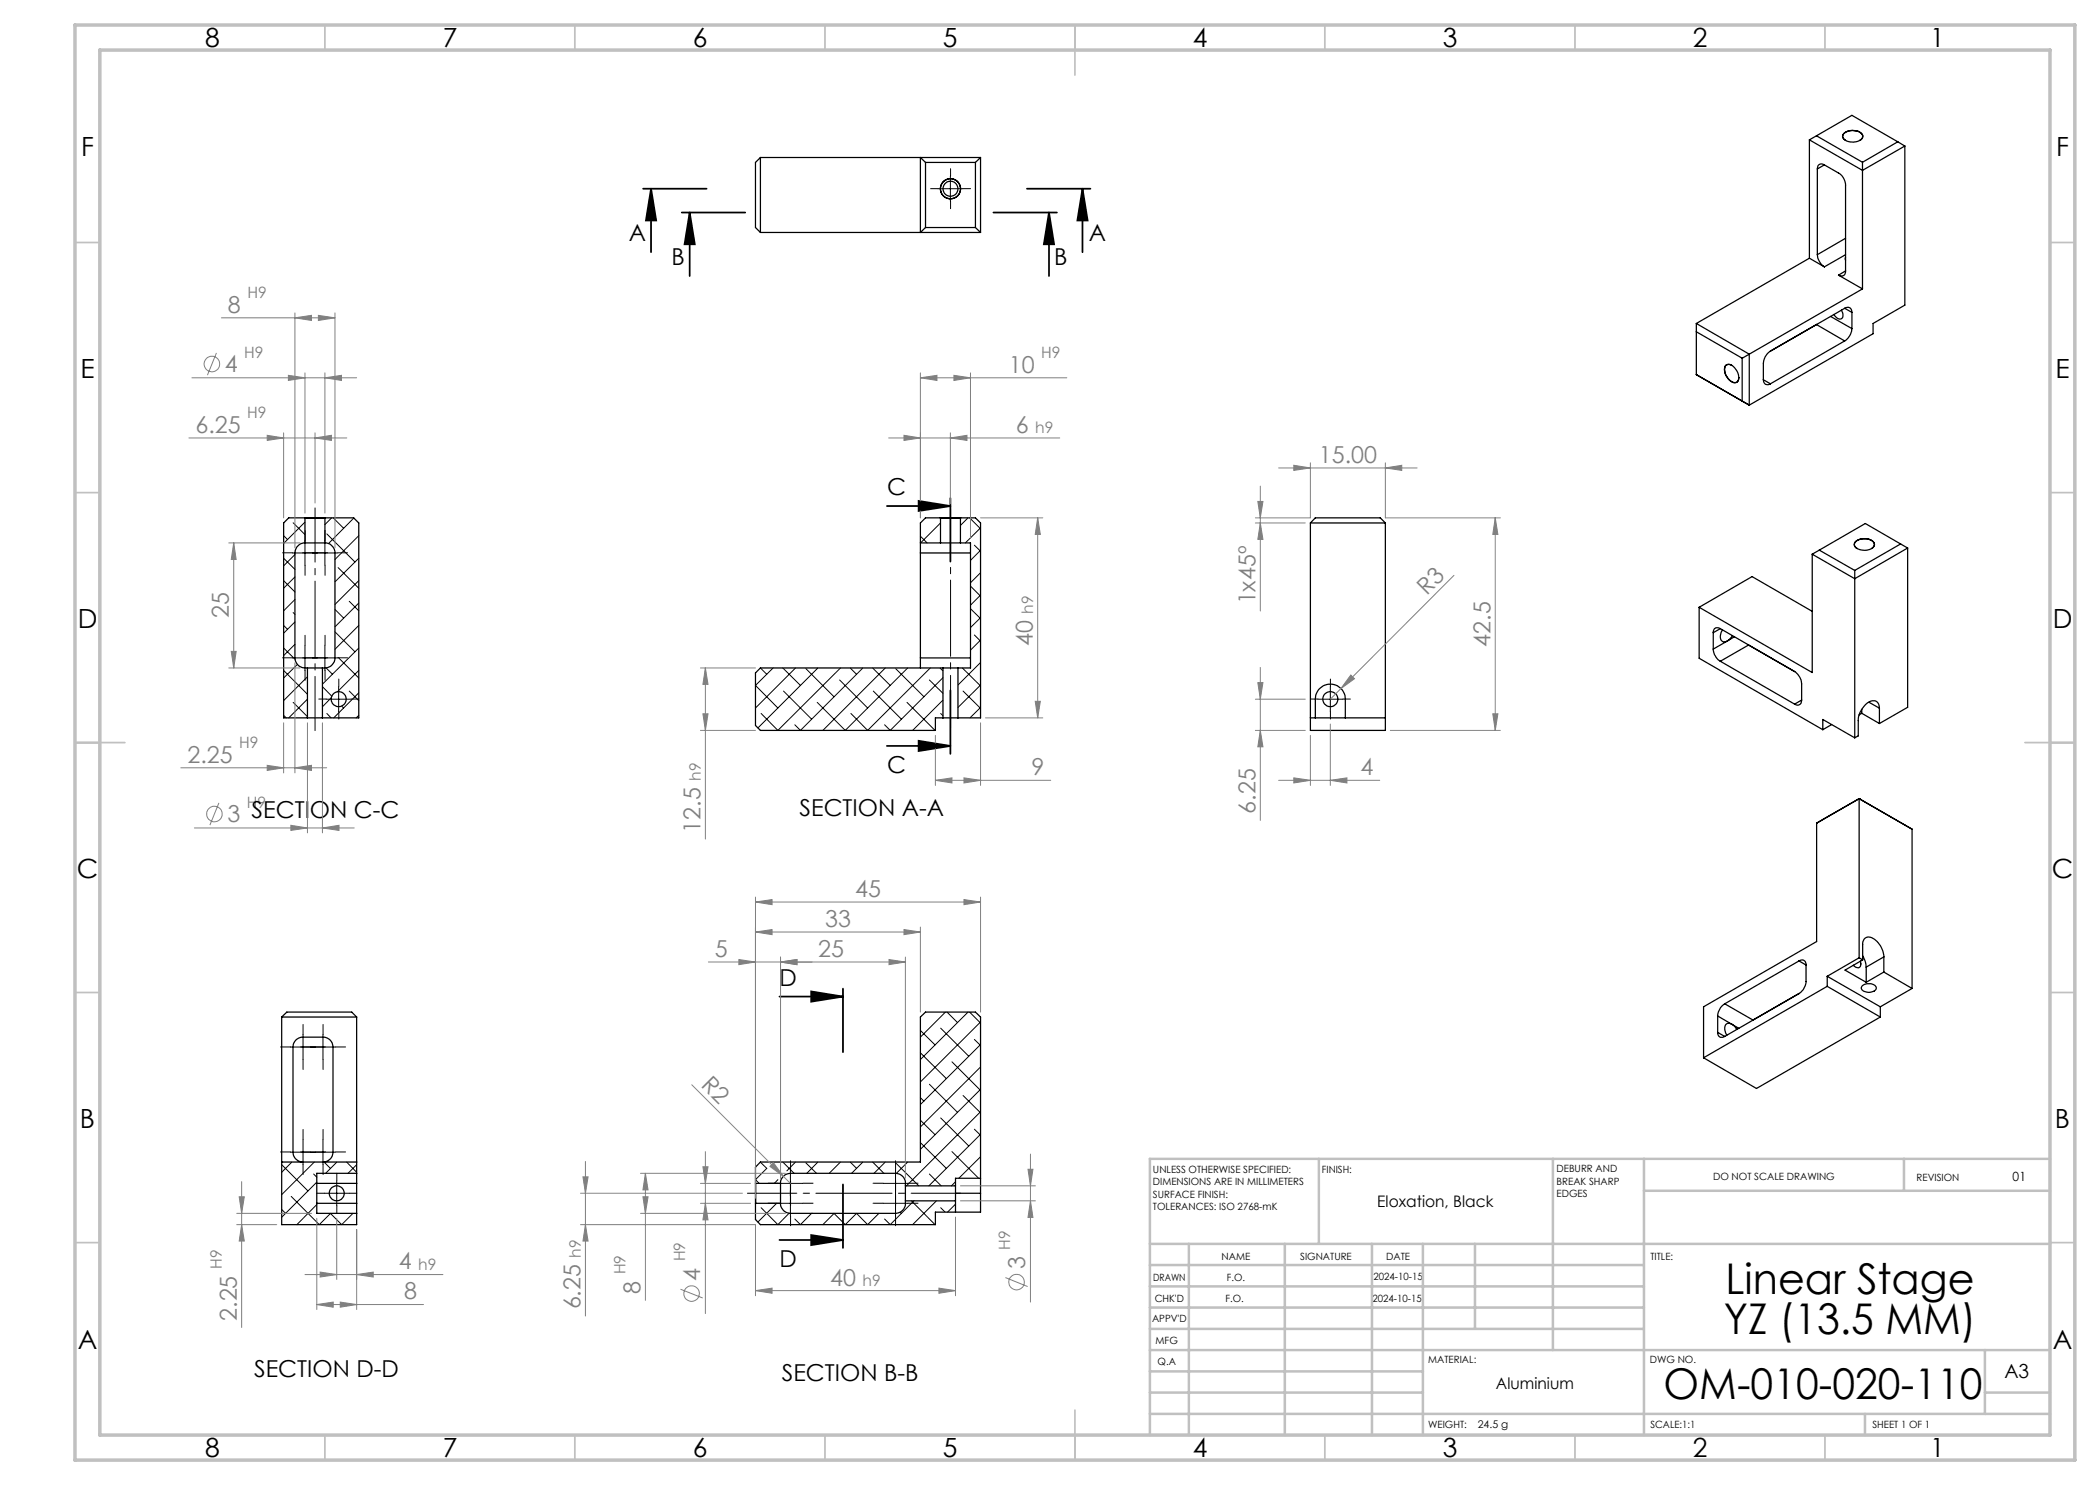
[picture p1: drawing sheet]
<svg xmlns="http://www.w3.org/2000/svg" width="420mm" height="297mm" viewBox="0 0 420 297" stroke-linecap="round" stroke-linejoin="round" font-family="sans-serif">
<g fill="none" stroke="#000" stroke-width=".25">
<path d="M152.1 31.5h44M152.1 31.5v15M152.1 31.5l-1 1v13l1 1M185.1 32.5l-1-1v15l1-1M185.1 32.5v13M185.1 32.5h10M195.1 32.5v13M196.1 31.5l-1 1M196.1 31.5v15M361.9 28l10.6 6.1 8.5-4.9M361.9 28l8.5-4.9 9.2 5.3M361.9 28v23.6"/>
<path d="M363.3 27.2l9.2 5.3M363.5 33.8v17.1M364.9 33l2.8 1.6a2.97 2.97 0 0 1 1.4 2.4v17.2M364.9 33a.86 .86 0 0 0-1-.1 .86 .86 0 0 0-.4 .9M364.9 33l-1.4 .8M368.9 26.6a2.82 2.82 0 0 1 3.6 .3 1.23 1.23 0 0 1-1.3 1.5 2.26 2.26 0 0 1-2.7-1v-.4zM369.1 28.1a.9 .9 0 0 1-.5-1 .9 .9 0 0 1 .8-.8 2.47 2.47 0 0 1 3.1 .8l-.1 .6-.4 .4M372.5 32.5v25.3M379.6 28.4l-7.1 4.1M379.6 28.4l1.4 .8M381 29.2v31.8l-6.4 3.7v2l-24.8 14.3M152.1 46.5h44"/>
<path d="M185.1 45.5h10M195.1 45.5l1 1M361.9 51.6l3 1.8M361.9 51.6l-22.6 13.1M363.5 50.9a3.2 3.2 0 0 0 1.4 2.5M367.7 55l4.8 2.8M369.1 51.5v.5M369.1 54.2a.87 .87 0 0 1-.4 .9 .87 .87 0 0 1-1-.1M369.1 50.9l-4.2 2.5M369.1 54.2l-1.4 .8M369.1 47.7l-5.6 3.2M372.5 57.8l-22.7 13"/>
<path d="M339.3 74.9h.1M339.3 64.7l10.5 6.1M339.3 66.4l9.1 5.2M339.3 64.7v10.2M339.3 74.9l10.5 6.1M345.1 73.1a1.43 1.43 0 0 1 2.1 .8 2.02 2.02 0 0 1 .2 2.5 1.95 1.95 0 0 1-2.3-1.4 1.85 1.85 0 0 1 0-1.9zM346.4 73.1a.92 .92 0 0 0-1.2-.1 .92 .92 0 0 0-.3 1.2 2.61 2.61 0 0 0 2.2 2.3l.4-.2 .3-.8M348.4 71.6v8.6l1.4 .8M349.8 70.8v10.2M349.8 70.8l-1.4 .8M352.7 75.9a.86 .86 0 0 0 .4 1 .86 .86 0 0 0 1-.1M352.7 75.9l1.4 .9"/>
<path d="M354.1 70.2a3.1 3.1 0 0 0-1.4 2.5v3.2M363.4 64.9l5.5 3.3M366.1 63.3l4.3 2.4M368.3 62a1.33 1.33 0 0 1-.1 1.8 1.38 1.38 0 0 1-1.4-.9M368.9 61.7a.88 .88 0 0 1 1-.1 .88 .88 0 0 1 .5 .9M368.9 61.7l-14.9 8.5M368.9 68.2l-14.8 8.6M368.9 61.7l1.5 .8M370.4 65.7a3.1 3.1 0 0 1-1.5 2.5M370.4 62.5v3.2M61 103.6h4M61 103.6h-3.3l-1 1v39h4.8"/>
<path d="M61 103.6h.1M61 108.6a2.05 2.05 0 0 0-2 2v21a2.11 2.11 0 0 0 2.5 2M61 108.6h4M61 103.6v5M65 108.6a2.05 2.05 0 0 1 2 2v21a2.11 2.11 0 0 1-2.5 2M65 103.6v5M65 103.6h5.7l1.1 1v39h-7.3M65 103.6h.1M184.1 108.6v2M184.1 110.6v21M184.1 108.6h4M184.1 110.6h10"/>
<path d="M188.1 103.6h4M188.1 103.6h-3l-1 1v4M188.1 103.6h.1M188.1 108.6h4M188.1 103.6v5M192.1 108.6h2v25h-2.5M192.1 103.6v5M192.1 103.6h3l1 1v39h-4.5M192.1 103.6h.1M262.1 104.6v41.5h15v-41.5M262.1 104.6l1-1h12.9l1.1 1M262.1 104.6h15"/>
<path d="M362.4 110.8v23.7l-22.6-13M363.9 110l7 4.1M363.9 110l-1.5 .8M370.9 114.1v33.5M371 108.4a2.82 2.82 0 0 1 3.8 .1 1.11 1.11 0 0 1-1.1 1.5 2.49 2.49 0 0 1-2.8-.9zM371.5 109.7a.91 .91 0 0 1-.6-1 .91 .91 0 0 1 .9-.8 2.5 2.5 0 0 1 3 .8l-.1 .7-.4 .3M380.1 108.8l-9.2 5.3M380.1 108.8l1.4 .8M380.1 108.8l-7-4.1-9.2 5.3M381.5 109.6l-10.6 6.1-8.5-4.9M381.5 109.6v31.9l-5.6 3.2M61.5 133.6h3"/>
<path d="M61.5 133.6v10M64.5 133.6v10M184.1 131.6v2M184.1 131.6h10M188.6 133.6h3M188.6 133.6h-36.5l-1 1v10.5l1 1h35v-2.5h1.5M188.6 133.6v10M191.6 133.6v10M339.8 121.5v10.2l24.8 14.2M339.8 121.5l10.6-6.2 12 7M342.7 129.8a3.2 3.2 0 0 0 1.4 2.5M342.7 126.5v3.3"/>
<path d="M344.1 125.7a.86 .86 0 0 0-1-.1 .86 .86 0 0 0-.4 .9M344.1 125.7l14.9 8.6M344.1 132.3l14.8 8.5M344.1 125.7l-1.4 .8M344.5 126a1.74 1.74 0 0 0 0 2.3l.4 .1 .6-.2M345.5 128.2l-2.8 1.6M346.5 127.1l-1 1.1M346.9 127.3l-1.4 .9M349.7 129l-5.6 3.3M358.9 134.3a3.2 3.2 0 0 1 1.4 2.5v3.2M61.5 143.6h3M188.6 143.6h3"/>
<path d="M262.1 143.6h15M263.1 143.6v-3.8a3 3 0 0 1 3-3 3 3 0 0 1 3 3v3.8M360.3 140a.86 .86 0 0 1-.4 .9 .86 .86 0 0 1-1-.1M360.3 140l-1.4 .8M364.6 145.9v-2l6.3 3.7M366.3 144.9l-1.7 1M371.8 159.7h.1M371.8 159.7l-8.5 4.9M371.8 159.7v31.9M371.8 159.7l10.6 6.1M372.4 142.7l-.6 .3M372.4 141.9v.8"/>
<path d="M372.4 142.7l3.5 2M373.8 140.4l2.1 1.2M375.9 141.6a1.28 1.28 0 0 0-.6-1.3 1.28 1.28 0 0 0-1.5 .1 4.6 4.6 0 0 0-2.1 3.7v3.1l-.8 .4M375.9 141.6v3.1M363.3 164.6v23.7l-22.6 13.1v10.2M364.7 163.8l-1.4 .8M381 165l1.4 .8M382.4 165.8v31.9M359.8 192.2a.86 .86 0 0 1 1-.1 .86 .86 0 0 1 .4 .9M359.8 192.2l-14.9 8.6M359.8 192.2l1.4 .8M359.8 198.7l-9.2 5.3"/>
<path d="M361.2 193v3.3a3.2 3.2 0 0 1-1.4 2.4l-14.9 8.6M365.4 195.3v2M365.4 197.3l-24.7 14.3M365.4 195.3l10.7 6.1M365.4 197.3l10.7 6.1M371.8 191.6l-6.4 3.7M371.8 191.6l.7 .4M372.1 192.2a.79 .79 0 0 1 0 .9 .79 .79 0 0 1-.8 .4l-.6-.5M372.5 197.1a1.86 1.86 0 0 1 2.7 .4 1.28 1.28 0 0 1-1.6 1 1.25 1.25 0 0 1-1.3-1zM372.5 191.2l.5 .9 .2 1.3M372.5 192l-3.5 2 4.2 2.5M373.2 193.4v3.1"/>
<path d="M376.8 191.4a4.2 4.2 0 0 0-3.1-4 1.26 1.26 0 0 0-1.2 1.5v3.1M376.8 194.4l5.6 3.3M376.8 194.4l-3.6 2.1M376.8 191.4v3M376.8 191.4l-3.6 2M382.4 197.7l-6.3 3.7M56.3 203.4v41.5h15v-2.2M56.3 203.4l1.1-1h12.9l1 1M56.3 203.4h15M71.3 203.4v31.3M343.5 206.5a.86 .86 0 0 0 .4 .9 .86 .86 0 0 0 1-.1M343.5 203.2v3.3"/>
<path d="M343.5 203.2l2.9 1.7M343.5 206.5l1.4 .8M344.9 200.8a3.2 3.2 0 0 0-1.4 2.4M344.9 200.8l5.7 3.2M346.4 204.9a.93 .93 0 0 0-1.2 0 .93 .93 0 0 0-.2 1.2l.4 .9M346.4 204.9l.6 .4 .3 .6M346.4 204.9l1.4 .8M350.6 204h.1M376.1 201.4v2M376.1 203.4l-24.8 14.3-10.6-6.1M56.3 232.4h15M60.6 232.4a2.04 2.04 0 0 1-2-2v-21a1.98 1.98 0 0 1 2-2h4a1.97 1.97 0 0 1 2 2v21a1.98 1.98 0 0 1-2 2"/>
<path d="M63.4 236.7h7.9M71.3 234.7v2M71.3 234.7h-7.9v8h7.9M71.3 236.7v4M151.1 236.6v4.1M151.1 236.6v.1M151.1 236.7v4M151.1 236.7h5M156.1 236.7v4M156.1 236.7a1.99 1.99 0 0 1 2-2h21a2.07 2.07 0 0 1 2 2.5M181.1 237.2v3M181.1 237.2h10"/>
<path d="M191.1 237.2v3M191.1 238.7h5M196.1 235.7v3M196.1 235.7v-32.3l-1-1h-10l-1 1v29h-32l-1 1v3.2M196.1 238.7v3.7h-9v2.5h-35l-1-1v-3.2M196.1 235.7h-5v1.5M63.4 240.7h7.9M71.3 240.7v2M151.1 240.7h.1M151.1 240.7h5M181.1 240.2a2.07 2.07 0 0 1-2 2.5h-21a1.99 1.99 0 0 1-2-2M181.1 240.2h10"/>
<path d="M191.1 240.2v2.2"/>
<circle cx="190.1" cy="37.8" r="2.02"/>
<circle cx="190.1" cy="37.7" r="2.01"/>
<circle cx="190.1" cy="37.8" r="1.5"/>
<circle cx="67.7" cy="139.8" r="1.49"/>
<circle cx="266.1" cy="139.8" r="1.51"/>
<circle cx="67.4" cy="238.7" r="1.49"/>
</g>
<g fill="none" stroke="#000" stroke-width=".2">
<path d="M187.6 37.7h5M190.1 35.2v5M56.7 116.1l2.3 2.3M56.7 111.7l2.3 2.2M56.7 107.1l.8 .8M58.5 110.6h9M58.6 104.6l2.4 2.3M59 110.9l-2.3 2.3M59 115.4l-2.3 2.2M59 119.9l-2.3 2.3M61 108.1v5M61 104.4l-4.3 4.3"/>
<path d="M65 108.1v5M65.4 106.8l5.6 5.6M66.3 103.6l-1.3 1.3M66.6 103.6l2.1 2.1M67.6 113.5l4.2 4.1M70.8 103.6l-5.1 5.1M71.8 107.1l-4.8 4.8M71.8 111.7l-4.8 4.7M71.8 116.1l-4.8 4.8M184.1 107.2l1.3 1.4M188.1 104.6l-4 4M193.6 103.6l-1.5 1.5"/>
<path d="M193.9 103.6l2.2 2.2M194.1 117.2l1.9 1.9M194.9 109l1.2 1.2M196.1 105.6l-3 3M196.1 110.1l-2 2M196.1 114.5l-2 2.1M196.1 119l-2 2M56.7 134.1l4.8 4.7M56.7 129.6l2.3 2.3M56.7 125.1l.8 .8M58.5 131.6h9M58.6 122.5l.4 .4"/>
<path d="M59 124.4l-2.3 2.2M59 128.9l-2.3 2.2M59.5 132.9l-2.8 2.7M61 129.1v5M61.5 135.4l-4.8 4.7M61.5 139.8l-3.8 3.8M64.5 137.3l1.9 1.9M65 129.1v5M65.2 133.6l1.3 1.3M65.2 139.8h5M66.3 139.6l-1.8 1.8M67 126.4l4 3.9"/>
<path d="M67 121.9l1.7 1.7M67.6 131.5l4.2 4.1M67.7 137.3v5M69.9 138.2l1.9 1.9M69.9 120.3l1.9 1.9M71.8 125.1l-4.8 4.8M71.8 120.6l-4.8 4.8M71.8 129.6l-7.3 7.2M71.8 134.1l-4.3 4.3M71.8 138.6l-5.1 5M152.1 133.6l1.3 1.3M154.6 133.6l-3.5 3.5 4.5 4.5"/>
<path d="M156.6 133.6l3.5 3.5M156.7 138.2l5.6 5.6M159.1 133.6l-8 8M161.2 133.7l5.6 5.6M163.6 133.6l-12 12M167.9 136l5.6 5.6M168.1 133.6l-12.5 12.5-3.4-3.4M170 133.6l1.3 1.3M172.6 133.6l-12.5 12.5-1.1-1.1M174.5 133.6l3.5 3.5M174.7 138.2l5.6 5.6M177.1 133.6l-12.5 12.5"/>
<path d="M179.1 133.7l5.7 5.6M181.5 133.6l-12.4 12.5-5.7-5.6M185.9 136l2.7 2.7M186.1 133.6l-12.6 12.5-3.3-3.4M188 133.6l.6 .6M188.6 135.5l-10.6 10.6-1.1-1.1M192.5 133.6l3.5 3.5M192.6 138.2l3.5 3.5M194.1 121.7l2 2M194.9 127l1.2 1.2M196.1 123.5l-2 2M196.1 128l-2 2"/>
<path d="M196.1 132.5l-4.5 4.5M196.1 137l-4.5 4.5M263.6 139.8h5M266.1 137.3v5M56.7 143.1l.6 .5M58.6 140.5l2.9 2.8M65.4 142.7l.8 .9M68.3 141.2l.4 .4M71.8 143.1l-.6 .5M181.4 140.5l5.7 5.5M188.1 142.7l.5 .5M188.6 140l-6.1 6.1"/>
<path d="M196.1 141.5l-2.1 2.1M58.1 209.4h9M60.6 206.9v5M64.6 206.9v5M184.1 219.5l.7 .7M184.1 210.6l5.2 5.1M184.1 206.1l2.9 2.9M185.9 216.8l5.6 5.7M188.1 205.6l5.6 5.6M189.1 202.4l-5 5M189.4 202.4l2.1 2.1M190.4 212.4l5.6 5.6"/>
<path d="M192.6 219.1l3.5 3.5M193.6 202.4l-9.5 9.5M193.9 202.4l2.2 2.2M194.9 207.9l1.2 1.2M196.1 204.4l-12 12M196.1 208.9l-12 12M196.1 213.4l-12 12M196.1 217.9l-12 12M56.3 232.9l5.3 5.3M58.1 230.4h9M58.2 239.3l5.7 5.6 2.2-2.2 2.2 2.2 2.3-2.2M58.4 232.4l-2.1 2.1"/>
<path d="M60.6 227.9v5M62.7 234.8l.7 .6M62.9 232.4l-6.6 6.5M63.4 236.4l-7.1 7M64.6 227.9v5M64.8 232.4l1.3 1.3M64.8 238.7h5.1M67.3 236.2v5M67.4 232.4l-2.3 2.3M69.3 232.4l2 2.1M71.3 232.9l-1.7 1.8M152.1 232.4l1.3 1.3-2.3 2.2 .7 .8"/>
<path d="M155.6 235.9l-.7 .8M155.6 236.7h5M156.6 232.4l2.2 2.3M158.1 234.2v9M159.1 232.4l-1.7 1.8M161.2 232.6l2.1 2.1M163.6 232.4l-2.2 2.3M168.1 232.4l-2.3 2.3M170 232.4l1.3 1.3M172.6 232.4l-2.3 2.3M174.5 232.4l2.3 2.3M176.6 236.7h5"/>
<path d="M177.1 232.4l-2.3 2.3M179.1 234.2v9M179.1 232.6l4.7 4.6M181.5 232.4l-2.2 2.3M184.1 228.5l5.2 5.2M184.1 224l2.9 2.9M185.9 234.8l2.3 2.4M188.1 223.6l5.6 5.6M190.4 230.3l5.3 5.4M191.1 236.4l-.8 .8M194.9 225.8l1.2 1.2M196.1 222.4l-14.8 14.8"/>
<path d="M196.1 226.9l-10.3 10.3M196.1 231.3l-4.3 4.4M56.3 241.9l.8 .8M63.4 240.9l-4 4M152.2 241.5l3.4 3.4 2.2-2.3M155.3 240.7l-3.7 3.7M155.6 240.7h5M162.3 242.7h.1M162.3 242.7l-2.2 2.2-1.1-1.1M166.8 242.7l2.3 2.2 2.2-2.2 2.2 2.2 2.3-2.2M166.8 242.7l-2.2 2.2M176.6 240.7h5"/>
<path d="M180 242.4l.3 .3M182.3 240.2l4.7 4.7 .1-.1M182.8 240.2l-4.8 4.7-1.1-1.1M187.3 240.2l-4.8 4.7M188.1 241.5l.9 .9M191.1 240.8l-1.6 1.6"/>
</g>
<g fill="none" stroke="#808080" stroke-width=".2">
<path d="M38.4 75.6h32.9M43.3 70.6l-1.8 4.4M44.3 63.6h22.7M57.7 75.1l3.3 .5-3.3 .5zM59 63.6l3.3-.5v1zM59 62.6v47M61 74.6v28M63.7 63.1l3.3 .5-3.3 .5zM65 75.6l3.3-.5v1zM65 74.6v28M67 62.6v47M184.1 75.6l3.3-.5v1z"/>
<path d="M184.1 74.6v29M184.1 75.6h29.3M190.8 75.1l3.3 .5-3.3 .5zM194.1 74.6v33M37.8 87.6h31.6M53.4 87.1l3.3 .5-3.3 .5zM56.7 86.6v17M63 87.6l3.3-.5v1zM63 86.6v14M177.7 87.6h34.2M180.8 87.1l3.3 .5-3.3 .5zM190.1 87.6l3.3-.5v1z"/>
<path d="M190.1 86.6v14.1M252.1 97.2v25M255.7 93.6h27.7M258.8 93.1l3.3 .5-3.3 .5zM262.1 92.6v11h-11M277.1 93.6l3.3-.5v1zM277.1 92.6v11h23M45.8 108.6h14.2M46.7 108.6l.5 3.3h-1zM46.7 108.6v25M196.1 103.6h12.5M207.5 103.6l.6 3.3h-1.1z"/>
<path d="M207.5 103.6v40M251.1 104.6h10M251.6 100.3h1l-.5 3.3zM252.1 104.6l.5 3.3h-1zM290.8 115.1l-24.7 24.7M299 103.6l.6 3.3h-1zM299 103.6v42.5M45.8 133.6h14.2M46.2 130.3h1l-.5 3.3zM59 132.6v22M140.1 133.6h11M141.1 133.6v34.2"/>
<path d="M141.1 133.6l.5 3.3h-1zM251.1 139.8h10M251.6 136.5h1l-.5 3.3zM252.1 133.5v30.6M270.2 135l.7 .7-2.7 2zM36.2 153.6h29.1M53.4 153.1l3.3 .5-3.3 .5zM56.7 144.6v10M59 153.6l3.3-.5v1zM61.5 144.6v22M64.5 144.6v22M140.1 146.1h11"/>
<path d="M140.6 142.8h1l-.5 3.3zM187.1 156.1l3.3-.5v1zM187.1 147.1v10M187.1 156.1h23M192.8 155.6l3.3 .5-3.3 .5zM196.1 144.6v12.5M197.1 143.6h11.5M207 140.3h1.1l-.6 3.3zM251.1 146.1h10M252.1 146.1l.5 3.3h-1zM255.7 156.1h20.2M258.8 155.6l3.3 .5-3.3 .5z"/>
<path d="M262.1 147.1v10M266.1 156.1l3.3-.5v1zM266.1 144.8v12.3M278.1 146.1h22M298.6 142.8h1l-.6 3.3zM38.9 165.6h31.9M43.8 160.6l-1.8 4.4M58.2 165.1l3.3 .5-3.3 .5zM64.5 165.6l3.3-.5v1zM151.1 179.4v60.3M192.8 179.9l3.3 .5-3.3 .5zM196.1 179.4v23"/>
<path d="M147.8 191.9l3.3 .5-3.3 .5zM151.1 180.4l3.3-.5v1zM151.1 186.4l3.3-.5v1zM151.1 180.4h45M151.1 186.4h33M156.1 192.4l3.3-.5v1zM156.1 191.4v44.3M177.8 191.9l3.3 .5-3.3 .5zM180.8 185.9l3.3 .5-3.3 .5zM181.1 191.4v44.3M181.1 192.4h-39.4M184.1 185.4v17"/>
<path d="M138.4 217l19.7 19.7M47.8 239.4h1.1l-.6 3.3zM48.3 236.3v29.2M116.1 238.7h32.4M116.6 235.4h1l-.5 3.3zM117.1 232.3v30.9M128.1 234.7h29M128.6 239.4h1l-.5 3.3zM129.1 234.7v25.4M129.1 234.7l.5 3.3h-1zM140.1 236.7h10M140.6 233.4h1l-.5 3.3z"/>
<path d="M141.1 230.3v32.4M154.7 232.5l2 2.8-2.7-2zM192.1 237.2h15M205.6 233.9h1l-.5 3.3zM206.1 230.8v29.6M47.3 242.7h15M47.3 244.9h8.1M48.3 244.9l.6 3.3h-1.1zM61 254.9h27.6M63.4 243.7v18.2M64 254.4l3.3 .5-3.3 .5zM67.3 243.7v12.2"/>
<path d="M71.3 254.9l3.3-.5v1zM71.3 245.9v16M116.1 244.9h35v14.2M117.1 244.9l.5 3.3h-1zM128.1 242.7h29M136.1 257.8l4.4 1.8M140.1 240.7h10M141.1 240.7l.5 3.3h-1zM151.1 258.1l3.3-.5v1.1zM151.1 258.1h40M187.8 257.6l3.3 .5-3.3 .6zM191.1 243.4v15.7"/>
<path d="M192.1 240.2h15M201.1 255.5l4.4 1.8M206.1 240.2l.5 3.3h-1zM63.4 260.9l3.2-.5v1zM63.4 260.9h21.3M68.1 260.4l3.2 .5-3.2 .5z"/>
<circle cx="42.4" cy="72.8" r="1.55"/>
<circle cx="42.9" cy="162.8" r="1.55"/>
<circle cx="138.3" cy="258.7" r="1.55"/>
<circle cx="203.3" cy="256.4" r="1.56"/>
</g>
<g fill="none" stroke="#000" stroke-width=".35">
<path d="M128.6 37.7h12.7M130.2 37.7l1 6.4h-2zM130.2 37.7v12.7M205.4 37.7h12.7M216.5 37.7l1 6.4h-2zM216.5 37.7v12.7M136.3 42.5h12.7M137.9 42.5l1.1 6.4h-2.1zM137.9 42.5v12.7M198.7 42.5h12.7M209.8 42.5l1 6.4h-2zM209.8 42.5v12.7"/>
<path d="M190.1 99.6v12.7M177.4 101.2h12.7M183.7 100.2l6.4 1-6.4 1zM190.1 138.1v12.7M177.4 149.2h12.7M183.7 148.2l6.4 1-6.4 1zM155.9 199.3h12.7M162.2 198.3l6.4 1-6.4 1zM168.6 197.7v12.7M168.6 236.9v12.7M155.9 248h12.7M162.2 247l6.4 1-6.4 1z"/>
</g>
<g fill="none" stroke="#000" stroke-width=".2" stroke-dasharray="15.2 1.3 1.3 1.3">
<path d="M187.6 37.7h-1.5M190.1 35.2v-1.5M192.6 37.7h1.5M190.1 40.2v1.5M58.5 110.6h-2M61 108.1v-2M61 113.1v2M62.5 110.6h-2M63.5 110.6h2M65 108.1v-2M65 113.1v2M67.5 110.6h2"/>
<path d="M58.5 131.6h-2M61 129.1v-2M61 134.1v2M62.5 131.6h-2M63.5 131.6h2M65 129.1v-2M65 134.1v2M65.3 139.8h-1.5M67.5 131.6h2M67.8 137.3v-1.5M70.3 139.8h1.5M263.6 139.8h-1.5"/>
<path d="M266.1 137.3v-1.5M268.6 139.8h1.5M67.8 142.3v1.5M266.1 142.3v1.5M58.1 209.4h-2M60.6 206.9v-2M60.6 211.9v2M62.1 209.4h-2M63.1 209.4h2M64.6 206.9v-2M64.6 211.9v2M67.1 209.4h2"/>
<path d="M58.1 230.4h-2M60.6 227.9v-2M60.6 232.9v2M62.1 230.4h-2M63.1 230.4h2M64.6 227.9v-2M64.6 232.9v2M64.9 238.6h-1.5M67.1 230.4h2M67.4 236.1v-1.5M69.9 238.6h1.5M155.6 236.6h-2"/>
<path d="M158.1 234.1v-2M158.1 239.1v2M158.1 238.1v-2M160.6 236.6h2M176.6 236.6h-2M179.1 234.1v-2M179.1 239.1v2M179.1 238.1v-2M181.6 236.6h2M67.4 241.1v1.5M155.6 240.6h-2M158.1 243.1v2"/>
<path d="M160.6 240.6h2M176.6 240.6h-2M179.1 243.1v2M181.6 240.6h2"/>
</g>
<path d="M190.1 145.6v-43.9" fill="none" stroke="#000" stroke-width=".2" stroke-dasharray="15.2 1.3 1.3 1.3" stroke-dashoffset="4.8"/>
<path d="M192.1 238.6h-42.6" fill="none" stroke="#000" stroke-width=".2" stroke-dasharray="15.2 1.3 1.3 1.3" stroke-dashoffset="5.4"/>
<path d="M63 101.6v44.5" fill="none" stroke="#000" stroke-width=".2" stroke-dasharray="15.2 1.3 1.3 1.3" stroke-dashoffset="4.4"/>
<g fill="none" stroke="#c0c0c0" stroke-width=".35">
<path d="M65 5v5M115 5v5M165 5v5M215 5v10M265 5v5M315 5v5M365 5v5M15 48.5h5M410 48.5h5M15 98.5h5M410 98.5h5M15 148.5h10"/>
<path d="M405 148.5h10M15 198.5h5M410 198.5h5M15 248.5h5M410 248.5h5M65 287v5M115 287v5M165 287v5M215 282v10M265 287v5M315 287v5M365 287v5"/>
</g>
<g fill="none" stroke="#c0c0c0" stroke-width=".5">
<path d="M263.8 231.8v17M310.6 231.8v38.2M328.8 231.8v55.2M328.8 238.2h81.2M380.8 231.8v6.4M410 231.8h-180v55.2M230 248.8h180M230 257.3h98.8M230 253h98.8M237.8 248.8v38.2M257 248.8v38.2M274.4 248.8v38.2"/>
<path d="M284.6 248.8v38.2M295 248.8v17M230 265.8h98.8M230 261.5h98.8M230 278.5h54.6M230 274.3h54.6M230 270h180M397 278.5h13M397 270v12.8M230 282.8h180M373 282.8v4.2"/>
</g>
<path d="M15 5h400v287h-400zM20 10h390v277h-390z" fill="none" stroke="#c0c0c0" stroke-width=".7"/>
<g fill="#000">
<path d="M216.5 37.7l1 6.4h-2zM130.2 37.7l1 6.4h-2z"/>
<path d="M209.8 42.5l1 6.4h-2zM137.9 42.5l1.1 6.4h-2.1zM162.2 198.3l6.4 1-6.4 1zM162.2 247l6.4 1-6.4 1z"/>
<path d="M183.7 100.2l6.4 1-6.4 1zM183.7 148.2l6.4 1-6.4 1z"/>
</g>
<g fill="#808080">
<path d="M154.7 232.5l2 2.8-2.7-2z"/>
<path d="M270.2 135l.7 .7-2.7 2z"/>
<path d="M192.8 155.6l3.3 .5-3.3 .5zM187.1 156.1l3.3-.5v1z"/>
<path d="M177.8 191.9l3.3 .5-3.3 .5zM156.1 192.4l3.3-.5v1zM192.8 179.9l3.3 .5-3.3 .5zM151.1 180.4l3.3-.5v1z"/>
<path d="M180.8 87.1l3.3 .5-3.3 .5zM190.1 87.6l3.3-.5v1zM151.1 258.1l3.3-.5v1.1zM187.8 257.6l3.3 .5-3.3 .6zM147.8 191.9l3.3 .5-3.3 .5zM156.1 192.4l3.3-.5v1zM53.4 87.1l3.3 .5-3.3 .5zM63 87.6l3.3-.5v1zM58.2 165.1l3.3 .5-3.3 .5zM64.5 165.6l3.3-.5v1zM53.4 153.1l3.3 .5-3.3 .5zM59 153.6l3.3-.5v1z"/>
<path d="M184.1 75.6l3.3-.5v1zM190.8 75.1l3.3 .5-3.3 .5z"/>
<path d="M59 63.6l3.3-.5v1zM63.7 63.1l3.3 .5-3.3 .5z"/>
<path d="M258.8 93.1l3.3 .5-3.3 .5zM277.1 93.6l3.3-.5v1z"/>
<path d="M180.8 185.9l3.3 .5-3.3 .5zM151.1 186.4l3.3-.5v1z"/>
<path d="M266.1 156.1l3.3-.5v1zM258.8 155.6l3.3 .5-3.3 .5zM65 75.6l3.3-.5v1zM57.7 75.1l3.3 .5-3.3 .5z"/>
<path d="M71.3 254.9l3.3-.5v1zM64 254.4l3.3 .5-3.3 .5zM68.1 260.4l3.2 .5-3.2 .5zM63.4 260.9l3.2-.5v1z"/>
<path d="M252.1 146.1l.5 3.3h-1zM251.6 136.5h1l-.5 3.3z"/>
<path d="M207.5 103.6l.6 3.3h-1.1zM207 140.3h1.1l-.6 3.3z"/>
<path d="M141.1 133.6l.5 3.3h-1zM140.6 142.8h1l-.5 3.3zM140.6 233.4h1l-.5 3.3zM141.1 240.7l.5 3.3h-1zM129.1 234.7l.5 3.3h-1zM128.6 239.4h1l-.5 3.3zM205.6 233.9h1l-.5 3.3zM206.1 240.2l.5 3.3h-1zM116.6 235.4h1l-.5 3.3zM117.1 244.9l.5 3.3h-1zM299 103.6l.6 3.3h-1zM298.6 142.8h1l-.6 3.3zM251.6 100.3h1l-.5 3.3zM252.1 104.6l.5 3.3h-1zM47.8 239.4h1.1l-.6 3.3zM48.3 244.9l.6 3.3h-1.1zM46.7 108.6l.5 3.3h-1zM46.2 130.3h1l-.5 3.3z"/>
</g>
<g font-size="8.5">
<text x="345.1" y="258.8">Linear Stage</text>
<text x="344.7" y="266.9">YZ (13.5 MM)</text>
<text x="332.7" y="279.7">OM-010-020-110</text>
</g>
<g font-size="5.3">
<text x="41" y="9.5">8</text>
<text x="88.5" y="9.5">7</text>
<text x="138.5" y="9.5">6</text>
<text x="188.5" y="9.5">5</text>
<text x="238.5" y="9.5">4</text>
<text x="288.5" y="9.5">3</text>
<text x="338.5" y="9.5">2</text>
<text x="386" y="9.5">1</text>
<text x="16.2" y="31.3">F</text>
<text x="411.2" y="31.3">F</text>
<text x="16.1" y="75.5">E</text>
<text x="411.1" y="75.5">E</text>
<text x="15.5" y="125.5">D</text>
<text x="410.5" y="125.5">D</text>
<text x="15.4" y="175.5">C</text>
<text x="410.4" y="175.5">C</text>
<text x="16" y="225.5">B</text>
<text x="411" y="225.5">B</text>
<text x="15.5" y="269.8">A</text>
<text x="410.5" y="269.8">A</text>
<text x="41" y="291.5">8</text>
<text x="88.5" y="291.5">7</text>
<text x="138.5" y="291.5">6</text>
<text x="188.5" y="291.5">5</text>
<text x="238.5" y="291.5">4</text>
<text x="288.5" y="291.5">3</text>
<text x="338.5" y="291.5">2</text>
<text x="386" y="291.5">1</text>
</g>
<g font-size="4.7">
<text x="125.8" y="48.3">A</text>
<text x="134.3" y="53">B</text>
<text x="210.9" y="53">B</text>
<text x="217.8" y="48.3">A</text>
<text x="177.4" y="99">C</text>
<text x="177.4" y="154.5">C</text>
<text x="159.9" y="163.1">SECTION A-A</text>
<text x="155.9" y="197.1">D</text>
<text x="155.9" y="253.4">D</text>
<text x="50.8" y="275.3">SECTION D-D</text>
<text x="156.4" y="276.1">SECTION B-B</text>
</g>
<g font-size="4.7" fill="#808080">
<text x="45.6" y="62.5">8</text>
<text x="45" y="74.5">4</text>
<text x="201.8" y="74.5">10</text>
<text x="39.1" y="86.5">6.25</text>
<text x="203.2" y="86.5">6</text>
<text x="263.8" y="92.5">15.00</text>
<text x="285.4" y="119.1" transform="rotate(-45 285.4 119.1)">R3</text>
<text x="45.7" y="123.6" transform="rotate(-90 45.7 123.6)">25</text>
<text x="251.1" y="120.9" transform="rotate(-90 251.1 120.9)">1x45º</text>
<text x="206.6" y="129.2" transform="rotate(-90 206.6 129.2)">40</text>
<text x="298.1" y="129.3" transform="rotate(-90 298.1 129.3)">42.5</text>
<text x="37.5" y="152.5">2.25</text>
<text x="206.3" y="155">9</text>
<text x="272.1" y="155">4</text>
<text x="45.5" y="164.5">3 SECTION C-C</text>
<text x="140.1" y="166.5" transform="rotate(-90 140.1 166.5)">12.5</text>
<text x="251.1" y="162.8" transform="rotate(-90 251.1 162.8)">6.25</text>
<text x="171" y="179.4">45</text>
<text x="165" y="185.4">33</text>
<text x="143" y="191.4">5</text>
<text x="163.6" y="191.4">25</text>
<text x="140" y="217.1" transform="rotate(45 140 217.1)">R2</text>
<text x="79.8" y="253.9">4</text>
<text x="140" y="256.1" transform="rotate(-90 140 256.1)">4</text>
<text x="166.1" y="257.1">40</text>
<text x="205" y="253.8" transform="rotate(-90 205 253.8)">3</text>
<text x="80.8" y="259.9">8</text>
<text x="116.1" y="261.9" transform="rotate(-90 116.1 261.9)">6.25</text>
<text x="128.1" y="258.8" transform="rotate(-90 128.1 258.8)">8</text>
<text x="47.4" y="264.2" transform="rotate(-90 47.4 264.2)">2.25</text>
</g>
<text font-size="3.9" x="400.9" y="275.5">A3</text>
<g font-size="3.2">
<text x="275.5" y="241.4">Eloxation, Black</text>
<text x="299.2" y="277.9">Aluminium</text>
</g>
<g font-size="3.1" fill="#808080">
<text x="49.5" y="59.6">H9</text>
<text x="48.8" y="71.5">H9</text>
<text x="208.2" y="71.6">H9</text>
<text x="49.4" y="83.6">H9</text>
<text x="207" y="86.6">h9</text>
<text x="206.6" y="122.8" transform="rotate(-90 206.6 122.8)">h9</text>
<text x="47.8" y="149.6">H9</text>
<text x="49.3" y="161.5">H9</text>
<text x="140.1" y="156.2" transform="rotate(-90 140.1 156.2)">h9</text>
<text x="116.1" y="251.5" transform="rotate(-90 116.1 251.5)">h9</text>
<text x="202.1" y="250" transform="rotate(-90 202.1 250)">H9</text>
<text x="44.4" y="253.8" transform="rotate(-90 44.4 253.8)">H9</text>
<text x="83.7" y="253.9">h9</text>
<text x="125.1" y="254.9" transform="rotate(-90 125.1 254.9)">H9</text>
<text x="137.1" y="252.3" transform="rotate(-90 137.1 252.3)">H9</text>
<text x="172.5" y="257.2">h9</text>
</g>
<text font-size="2.5" x="402.5" y="236.1">01</text>
<text font-size="2.1" x="295.5" y="285.6">24.5 g</text>
<g font-size="2">
<text x="230.6" y="234.6">UNLESS OTHERWISE SPECIFIED:</text>
<text x="230.6" y="237.1">DIMENSIONS ARE IN MILLIMETERS</text>
<text x="230.6" y="239.6">SURFACE FINISH:</text>
<text x="264.4" y="234.6">FINISH:</text>
<text x="311.3" y="234.5">DEBURR AND</text>
<text x="311.3" y="237">BREAK SHARP</text>
<text x="311.3" y="239.5">EDGES</text>
<text x="342.6" y="236">DO NOT SCALE DRAWING</text>
<text x="383.3" y="236.2">REVISION</text>
<text x="230.6" y="242.1">TOLERANCES: ISO 2768-mK</text>
<text x="244.3" y="252">NAME</text>
<text x="260" y="251.9">SIGNATURE</text>
<text x="277.2" y="251.9">DATE</text>
<text x="330.1" y="251.9">TITLE:</text>
<text x="230.6" y="256.1">DRAWN</text>
<text x="245.3" y="256.1">F.O.</text>
<text x="274.7" y="255.9">2024-10-15</text>
<text x="230.9" y="260.3">CHK'D</text>
<text x="245.1" y="260.3">F.O.</text>
<text x="274.5" y="260.3">2024-10-15</text>
<text x="230.4" y="264.4">APPV'D</text>
<text x="231.1" y="268.8">MFG</text>
<text x="231.5" y="273">Q.A</text>
<text x="285.6" y="272.5">MATERIAL:</text>
<text x="330" y="272.5">DWG NO.</text>
<text x="285.6" y="285.5">WEIGHT:</text>
<text x="330.1" y="285.6">SCALE:1:1</text>
<text x="374.5" y="285.6">SHEET 1 OF 1</text>
</g>
</svg>
